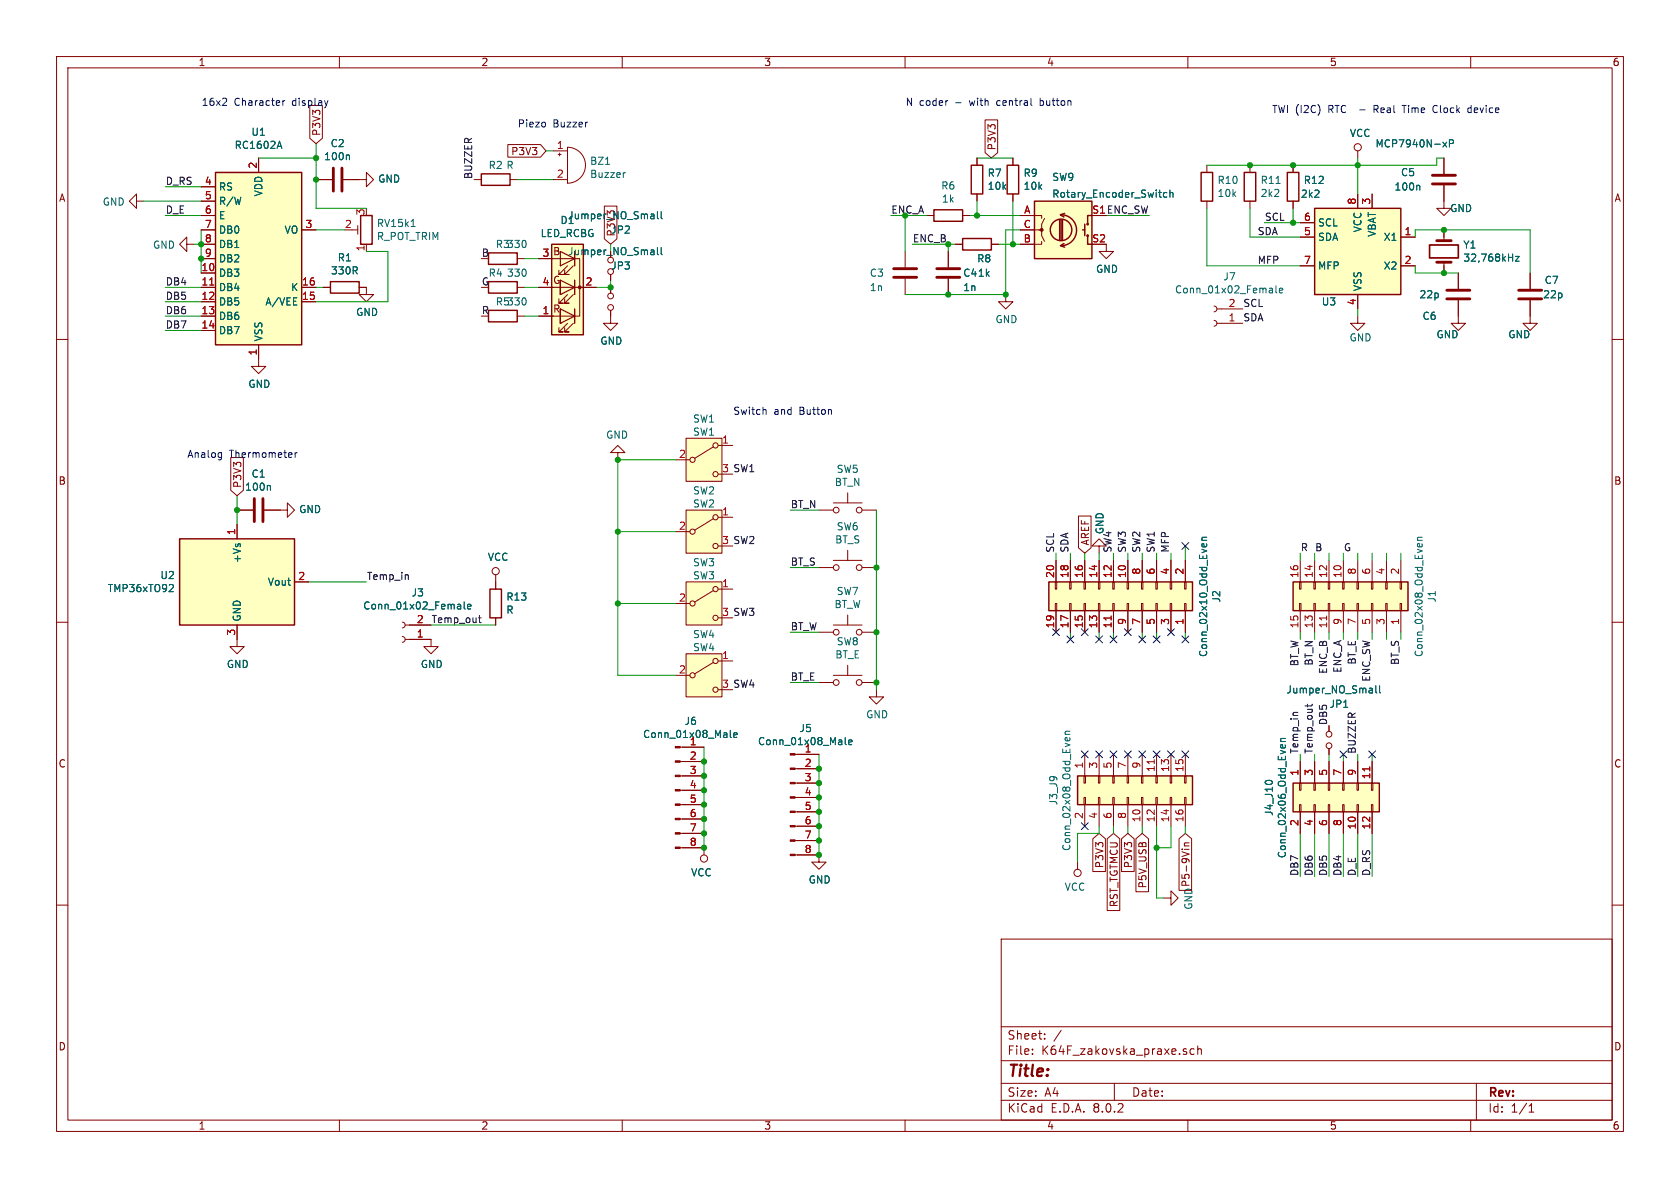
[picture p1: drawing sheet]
<svg xmlns="http://www.w3.org/2000/svg" width="297mm" height="210mm" viewBox="0 0 297 210" stroke-linecap="round" stroke-linejoin="round" font-family="sans-serif">
<g fill="none" stroke="#840000" stroke-width=".18">
<path d="M10 10h277v190h-277zM12 12h273v186h-273zM60 10v2M110 10v2M160 10v2M210 10v2M260 10v2M10 60h2M285 60h2M10 110h2M41.9 113v1.3h1.3l-1.3 1.3-1.3-1.3h1.3M285 110h2"/>
<path d="M10 160h2M285 160h2M177 166h108v32h-108zM60 198v2M110 198v2M160 198v2M177 194.5h108M177 191.5h108M177 187.5h108M177 181.5h108M182.5 186.3v.1M182.5 185.5v.1"/>
<path d="M184.7 183.6v.1M184.7 182.8v.1M187.6 182.1l-1.3 2M197 191.5v3M209.7 186v.3M210 198v2M211.1 185.5l-.4-.1-.3 .3v.4l.1 .2h.6M211.7 185.5l.3-.1 .3 .1 .1 .9M211.7 184.9v1.5M260 198v2M261 191.5v6.5M270.3 196.6h.9"/>
<path d="M270.3 195.5l.4-.4v1.5"/>
</g>
<path d="M185.4 102.9h25.4v5.1h-25.4z" fill="#ffffc2"/>
<g fill="none" stroke="#840000" stroke-width=".18">
<path d="M24.1 35.6v-1.3l-1.2 1.3 1.2 1.2v-1.2h1.3M83.8 31.8h1.3M90.2 31.8h1.2M97.8 26.7h2.5M97.8 31.8h2.5M98.7 27.3h.5M98.9 27.1v.5M100.3 26a3.2 3.2 0 0 1 3.2 3.2 3.2 3.2 0 0 1-3.2 3.2zM33 43.2v-1.3l-1.3 1.3 1.3 1.3v-1.3h1.3M107.9 48.5v1M107.9 50.8v1M107.9 54.9v1"/>
<path d="M186.7 99.1v3.8M189.2 99.1v3.8M191.8 99.1v3.8M194.3 99.1v3.8M196.8 99.1v3.8M199.4 99.1v3.8M201.9 99.1v3.8M204.5 99.1v3.8M207 99.1v3.8M209.5 99.1v3.8M144.8 111.8h2.5M147.3 110.5h5.1"/>
<path d="M149.9 108.7v1.8M152.4 111.8h2.5M186.6 106.7h.2v1.3h-.2zM186.6 102.9h.2v1.2h-.2zM186.7 108v3.8M189.1 106.7h.3v1.3h-.3zM189.1 102.9h.3v1.2h-.3zM189.2 108v3.8M191.6 106.7h.3v1.3h-.3zM191.6 102.9h.3v1.2h-.3zM191.8 108v3.8M194.2 106.7h.2v1.3h-.2z"/>
<path d="M194.2 102.9h.2v1.2h-.2zM194.3 108v3.8M196.7 106.7h.3v1.3h-.3zM196.7 102.9h.3v1.2h-.3zM196.8 108v3.8M199.3 106.7h.2v1.3h-.2zM199.3 102.9h.2v1.2h-.2zM199.4 108v3.8M201.8 106.7h.3v1.3h-.3zM201.8 102.9h.3v1.2h-.3zM201.9 108v3.8M204.3 106.7h.3v1.3h-.3z"/>
<path d="M204.3 102.9h.3v1.2h-.3zM204.5 108v3.8M206.9 106.7h.2v1.3h-.2zM206.9 102.9h.2v1.2h-.2zM207 108v3.8M209.4 106.7h.3v1.3h-.3zM209.4 102.9h.3v1.2h-.3zM209.5 108v3.8M120.2 139.7h4.3M120.2 137.2h4.3M120.2 134.6h4.3M120.2 132.1h4.3"/>
<path d="M120.2 149.9h4.3v1.2M120.2 147.3h4.3M120.2 144.8h4.3M120.2 142.2h4.3"/>
<circle cx="108" cy="52.3" r=".51"/>
<circle cx="108" cy="54.4" r=".51"/>
<circle cx="108" cy="48" r=".51"/>
<circle cx="108" cy="46" r=".51"/>
<circle cx="147.8" cy="111.8" r=".51"/>
<circle cx="151.9" cy="111.8" r=".51"/>
<circle cx="124.5" cy="151.8" r=".63"/>
</g>
<path d="M85.1 30.7h5.1v2.1h-5.1zM185.4 102.9h25.4v5.1h-25.4z" fill="none" stroke="#840000" stroke-width=".25"/>
<path d="M196.4 108.9v.7" fill="none" stroke="#a90000" stroke-width=".18"/>
<path d="M107 29.1h.8M110.6 30.5l-.3 .1M116.2 37.4v1.1l.2 .2M116.9 37.4v1.1l.2 .2M116.2 43.8v1l.2 .2M116.9 43.8v1l.2 .2M212.5 96.5v-.4h.3l.1 .6M212.5 95.5h.8M213.3 96.1v.4M213.3 95h-.8v.3l.1 .2M129.1 129.1v1.1l.2 .2M129.7 130l.6-.2v-.2l-.4-.1-.2 .2 .1 .6h.5" fill="none" stroke="#006464" stroke-width=".18"/>
<g fill="#840000" stroke="#840000" stroke-width=".18">
<path d="M119.4 149.7h.8v.3h-.8z"/>
<path d="M119.4 147.2h.8v.2h-.8z"/>
<path d="M119.4 144.7h.8v.2h-.8z"/>
<path d="M119.4 142.1h.8v.3h-.8z"/>
<path d="M119.4 139.6h.8v.2h-.8z"/>
<path d="M119.4 137h.8v.3h-.8z"/>
<path d="M119.4 134.5h.8v.2h-.8z"/>
<path d="M119.4 132h.8v.2h-.8z"/>
</g>
<path d="M97.5 43.2h5.6v16h-5.6z" fill="#ffffc2"/>
<circle cx="102.5" cy="50.8" r=".25" fill="#840000" stroke="#840000" stroke-width=".18"/>
<g fill="none" stroke="#840000" stroke-width=".18">
<path d="M95.2 45.7h2.6M95.2 50.8h2.6M95.2 55.9h2.6M99.1 49.5v2.6zM99.1 52.1h.1M99.1 54.6v2.6zM99.1 57.2h.1M99.1 45.7h2.5M99.1 50.8h6.3M100.3 47l-1.5 1.5h.8h-.8v-.7M100.3 52.1l-1.5 1.5h.8h-.8v-.8M100.3 57.2l-1.5 1.5h.8h-.8v-.8"/>
<path d="M101.3 45.7h1.2v10.2h-3.4M101.3 47l-1.5 1.5h.8h-.8v-.7M101.3 52.1l-1.5 1.5h.8h-.8v-.8M101.3 57.2l-1.5 1.5h.8h-.8v-.8M101.6 49.5v2.6M101.6 54.6v2.6M101.6 44.5v2.5"/>
</g>
<path d="M99.1 44.5l2.5 1.2-2.5 1.3zM99.1 49.5l2.5 1.3-2.5 1.3zM99.1 54.6l2.5 1.3-2.5 1.3zM101.6 44.5v2.5M101.6 49.5v2.6M101.6 54.6v2.6" fill="none" stroke="#840000" stroke-width=".2"/>
<path d="M97.5 43.2h5.6v16h-5.6z" fill="none" stroke="#840000" stroke-width=".25"/>
<path d="M121.3 90.2h6.3v7.6h-6.3z" fill="#ffffc2"/>
<g fill="none" stroke="#840000" stroke-width=".18">
<path d="M119.4 94h2.5M121.3 90.2h6.3v7.6h-6.3zM126.1 91.7l-3.3 2M127 91.4h2.5M127 96.5h2.5M194.3 96.5h-1.3l1.3-1.2 1.3 1.2h-1.3v1.3M190.5 152.4v1.3"/>
<circle cx="122.4" cy="94" r=".46"/>
<circle cx="126.5" cy="91.4" r=".46"/>
<circle cx="126.5" cy="96.5" r=".46"/>
<circle cx="190.5" cy="154.3" r=".63"/>
</g>
<path d="M190.5 137.2h20.3v5h-20.3z" fill="#ffffc2"/>
<g fill="none" stroke="#840000" stroke-width=".18">
<path d="M91.4 50.8h1.3M91.4 45.7h1.3M91.4 55.9h1.3M45.7 63.5v1.3h1.3l-1.3 1.2-1.3-1.2h1.3M71.1 110l.4 .1 .1 .4-.1 .3-.4 .2M71.1 112.5l.4 .2 .1 .3-.1 .4-.4 .1M71.6 110.5h4.6M71.6 113h4.6M191.6 137.2h.3v1.2h-.3zM191.8 133.4v3.8M194.2 137.2h.2v1.2h-.2zM194.3 133.4v3.8"/>
<path d="M196.7 137.2h.3v1.2h-.3zM196.8 133.4v3.8M199.3 137.2h.2v1.2h-.2zM199.4 133.4v3.8M201.8 137.2h.3v1.2h-.3zM201.9 133.4v3.8M204.3 137.2h.3v1.2h-.3zM204.5 133.4v3.8M206.9 137.2h.2v1.2h-.2zM207 133.4v3.8M209.4 137.2h.3v1.2h-.3zM209.5 133.4v3.8"/>
<path d="M191.6 141h.3v1.2h-.3zM191.8 142.2v3.9M194.2 141h.2v1.2h-.2zM194.3 142.2v3.9M196.7 141h.3v1.2h-.3zM196.8 142.2v3.9M199.3 141h.2v1.2h-.2zM199.4 142.2v3.9M201.8 141h.3v1.2h-.3zM201.9 142.2v3.9M204.3 141h.3v1.2h-.3zM204.5 142.2v3.9"/>
<path d="M205.7 158.8h1.3v1.2l1.3-1.2-1.3-1.3v1.3M206.9 141h.2v1.2h-.2zM207 142.2v3.9M209.4 141h.3v1.2h-.3zM209.5 142.2v3.9"/>
</g>
<path d="M86.4 49.8h5v2h-5zM86.4 44.7h5v2h-5zM86.4 54.9h5v2h-5zM190.5 137.2h20.3v5h-20.3z" fill="none" stroke="#840000" stroke-width=".25"/>
<path d="M204.1 134.3v.7" fill="none" stroke="#a90000" stroke-width=".18"/>
<path d="M82.1 106.4v1.1l.1 .2M82.7 107.2l.6-.1-.1-.2-.4-.1-.1 .2v.6h.5M188.3 130.8l.1-.4h.2l.1 .6M188.3 129.8h.8M189.1 130.4v.4M189.1 129.3h-.7l-.1 .3 .1 .2" fill="none" stroke="#006464" stroke-width=".18"/>
<path d="M228.6 102.9h20.3v5.1h-20.3z" fill="#ffffc2"/>
<g fill="none" stroke="#840000" stroke-width=".18">
<path d="M240 55.9v1.3h1.3l-1.3 1.2-1.2-1.2h1.2M229.9 99.1v3.8M232.4 99.1v3.8M234.9 99.1v3.8M237.5 99.1v3.8M240 99.1v3.8M242.6 99.1v3.8M245.1 99.1v3.8M247.6 99.1v3.8M229.7 106.7h.3v1.3h-.3zM229.7 102.9h.3v1.2h-.3zM229.9 108v3.8"/>
<path d="M232.3 106.7h.2v1.3h-.2zM232.3 102.9h.2v1.2h-.2zM232.4 108v3.8M234.8 106.7h.3v1.3h-.3zM234.8 102.9h.3v1.2h-.3zM234.9 108v3.8M237.4 106.7h.2v1.3h-.2zM237.4 102.9h.2v1.2h-.2zM237.5 108v3.8M239.9 106.7h.3v1.3h-.3zM239.9 102.9h.3v1.2h-.3zM240 108v3.8"/>
<path d="M242.4 106.7h.3v1.3h-.3zM242.4 102.9h.3v1.2h-.3zM242.6 108v3.8M245 106.7h.2v1.3h-.2zM245 102.9h.2v1.2h-.2zM245.1 108v3.8M247.5 106.7h.3v1.3h-.3zM247.5 102.9h.3v1.2h-.3zM247.6 108v3.8"/>
</g>
<path d="M228.6 102.9h20.3v5.1h-20.3z" fill="none" stroke="#840000" stroke-width=".25"/>
<path d="M234.5 108.9v.7" fill="none" stroke="#a90000" stroke-width=".18"/>
<path d="M250.6 96.5v-.4h.3l.1 .6M250.6 95.5h.8M251.4 96.1v.4M251.4 95h-.8v.3l.1 .2" fill="none" stroke="#006464" stroke-width=".18"/>
<path d="M38.1 30.5h15.2v30.5h-15.2z" fill="#ffffc2"/>
<path d="M38.1 30.5h15.2v30.5h-15.2zM220 30.5h2v5.1h-2z" fill="none" stroke="#840000" stroke-width=".25"/>
<g fill="none" stroke="#840000" stroke-width=".18">
<path d="M35.6 33h2.5M35.6 35.6h2.5M35.6 38.1h2.5M45.7 27.9v2.6M221 29.2v1.3M221 35.6v1.2M35.6 48.3h2.5M35.6 50.8h2.5M35.6 53.3h2.5M35.6 55.9h2.5M35.6 58.4h2.5M35.6 40.6h2.5"/>
<path d="M35.6 43.2h2.5M35.6 45.7h2.5M53.3 50.8h2.6M53.3 53.3h2.6M53.3 40.6h2.6M45.7 61v2.5"/>
</g>
<path d="M37.1 50.4h.7" fill="none" stroke="#a90000" stroke-width=".18"/>
<path d="M49.1 25.9h.6M49.4 25l.4 1.2M225.6 32.4h.7" fill="none" stroke="#006464" stroke-width=".18"/>
<path d="M228.6 138.4h15.2v5.1h-15.2z" fill="#ffffc2"/>
<g fill="none" stroke="#840000" stroke-width=".18">
<path d="M228.6 29.2v1.3M228.6 35.6v1.2M240 26.7v1.2M255.3 32.8v4h1.2l-1.2 1.3-1.3-1.3h1.3M255.3 27.9v2.8M41.9 90.2h2.8M46.7 90.2h4.1v-1.3l1.3 1.3-1.3 1.2v-1.2M87.6 102.9v1.2M87.6 109.2v1.3M229.7 138.4h.3v1.3h-.3zM229.9 134.6v3.8M232.3 138.4h.2v1.3h-.2z"/>
<path d="M232.4 134.6v3.8M234.8 138.4h.3v1.3h-.3zM234.9 134.6v3.8M237.4 138.4h.2v1.3h-.2zM237.5 134.6v3.8M239.9 138.4h.3v1.3h-.3zM240 134.6v3.8M242.4 138.4h.3v1.3h-.3zM242.6 134.6v3.8M229.7 142.2h.3v1.3h-.3zM229.9 143.5v3.8M232.3 142.2h.2v1.3h-.2z"/>
<path d="M232.4 143.5v3.8M234.8 142.2h.3v1.3h-.3zM234.9 143.5v3.8M237.4 142.2h.2v1.3h-.2zM237.5 143.5v3.8M239.9 142.2h.3v1.3h-.3zM240 143.5v3.8M242.4 142.2h.3v1.3h-.3zM242.6 143.5v3.8"/>
<circle cx="240" cy="26" r=".63"/>
</g>
<path d="M227.6 30.5h2v5.1h-2zM86.6 104.1h2v5.1h-2zM228.6 138.4h15.2v5.1h-15.2z" fill="none" stroke="#840000" stroke-width=".25"/>
<path d="M242.2 135.6v.7" fill="none" stroke="#a90000" stroke-width=".18"/>
<path d="M250.8 32.8l.2 .1v.7M47.6 85.8l.2 .2v.7M223.7 138.1l.5-.2 .7 .2M226.4 132l.1-.3 .2-.1 .1 .6M226.4 131.1h.8M227.2 131.7v.3M227.2 130.5l-.7 .1-.1 .3 .1 .2" fill="none" stroke="#006464" stroke-width=".18"/>
<path d="M253.2 32.5h4.1M253.2 31h4.1M45 88.1v4.1M46.5 88.1v4.1" fill="none" stroke="#840000" stroke-width=".51"/>
<path d="M232.4 36.8h15.2v15.3h-15.2z" fill="#ffffc2"/>
<path d="M232.4 36.8h15.2v15.3h-15.2z" fill="none" stroke="#840000" stroke-width=".25"/>
<g fill="none" stroke="#840000" stroke-width=".18">
<path d="M229.9 39.4h2.5M240 34.3v2.5M242.6 34.3v2.5M107.9 55.9v1.3h1.3l-1.3 1.2-1.2-1.2h1.2M229.9 41.9h2.5M229.9 47h2.5M240 52.1v2.5M247.6 41.9h2.6M247.6 47h2.6M109.2 80h1.3l-1.3-1.3-1.3 1.3h1.3v1.3M76.2 113v1.3h1.3l-1.3 1.3-1.3-1.3h1.3M87.6 101.6v1.3"/>
<circle cx="87.6" cy="101" r=".63"/>
</g>
<path d="M255.1 25.1l.7 .9M255.8 25.1l-.7 .9M256.2 25.4l.6-.1 .2-.2-.1-.3-.7-.1v1.3" fill="none" stroke="#006464" stroke-width=".18"/>
<path d="M31.7 95.3h20.4v15.2h-20.4z" fill="#ffffc2"/>
<path d="M165.1 37.1h5.1v2h-5.1zM212.3 30.5h2.1v5.1h-2.1zM31.7 95.3h20.4v15.2h-20.4z" fill="none" stroke="#840000" stroke-width=".25"/>
<g fill="none" stroke="#840000" stroke-width=".18">
<path d="M163.8 38.1h1.3M170.2 38.1h1.2M213.4 29.2v1.3M213.4 35.6v1.2M195.6 43.2v1.3h1.2l-1.2 1.2-1.3-1.2h1.3M214.6 54.1l.4 .2 .1 .3-.1 .4-.4 .1M214.6 56.6l.4 .2 .1 .4-.1 .3-.4 .2M215.1 54.6h4.6M215.1 57.2h4.6M41.9 92.7v2.6M147.3 99.1h5.1M149.9 97.3v1.8"/>
<path d="M41.9 110.5v2.5M52.1 102.9h2.5M144.8 100.3h2.5M152.4 100.3h2.5"/>
<circle cx="147.8" cy="100.3" r=".51"/>
<circle cx="151.9" cy="100.3" r=".51"/>
</g>
<path d="M225.6 50.5v1.1l.1 .2M226.2 51.4l.6-.2-.1-.2-.3-.1-.2 .2v.6h.5M30.4 103.3l.3 .3-.1 .3-.7 .7h.8" fill="none" stroke="#006464" stroke-width=".18"/>
<path d="M182.9 35.6h10.1v10.1h-10.1z" fill="#ffffc2"/>
<g fill="none" stroke="#840000" stroke-width=".25">
<path d="M63.8 38.1h2v5.1h-2zM171.7 29.2h2v5.1h-2zM178.1 29.2h2v5.1h-2zM182.9 35.6h10.1v10.1h-10.1zM187.3 38.9v3.5M187.6 38a2.73 2.73 0 0 1 2.7 2.7 2.73 2.73 0 0 1-2.7 2.7M187.6 38.9v3.5M187.8 38.9v3.5M188.2 37.7l-.7 .3 .6 .4M191.8 39.6v2.1M193 38.1h-.7v1.5M58.4 49.8h5.1v2h-5.1z"/>
<path d="M170.2 42.2h5.1v2h-5.1zM188.1 43.1l-.6 .3 .7 .3M191.4 40.6h.4M192.3 41.7v1.5h.7"/>
<circle cx="192.3" cy="39.6" r=".13"/>
<circle cx="187.6" cy="40.6" r="1.9"/>
<circle cx="192.3" cy="41.7" r=".13"/>
</g>
<g fill="#840000" stroke="#840000" stroke-width=".18">
<path d="M139.7 151h.9v.3h-.9z"/>
<path d="M139.7 148.5h.9v.2h-.9z"/>
<path d="M139.7 145.9h.9v.3h-.9z"/>
<path d="M139.7 143.4h.9v.2h-.9z"/>
<path d="M139.7 140.8h.9v.3h-.9z"/>
<path d="M139.7 138.3h.9v.3h-.9z"/>
<path d="M139.7 135.8h.9v.2h-.9z"/>
<path d="M139.7 133.2h.9v.3h-.9z"/>
<circle cx="184.1" cy="40.6" r=".25"/>
</g>
<g fill="none" stroke="#840000" stroke-width=".18">
<path d="M55.9 31.8h2.8M60.7 31.8h4.1v-1.3l1.2 1.3-1.2 1.2v-1.2M63.2 39.9v1.5M172.7 27.9v1.3M172.7 34.3v1.3M179.1 27.9v1.3M179.1 34.3v1.3M180.3 38.1h3.8v.5M184.7 38.6l-.6 1v1h-.5M57.1 50.8h1.3M62.2 40.6h1M63.5 50.8h1.3v1.3h1.2l-1.2 1.2-1.3-1.2h1.3"/>
<path d="M64.8 43.2v1.3M167.6 44.5v2.7M167.6 49.3v2.8M168.9 43.2h1.3M175.3 43.2h1.2M177.8 52.1v1.2h1.3l-1.3 1.3-1.3-1.3h1.3M180.3 40.6h3.8v1.1l.6 1M184.1 42.7v.5h-3.8M255.3 40.6v1.9M255.3 46.4v1.9M257.8 53.1v4.1h1.3l-1.3 1.2-1.3-1.2h1.3M257.8 48.3v2.8"/>
<path d="M270.5 53.1v4.1h1.3l-1.3 1.2-1.3-1.2h1.3M270.5 48.3v2.8M144.8 90.2h2.5M147.3 88.9h5.1M149.9 87.1v1.8M152.4 90.2h2.5M147.3 119.4h5.1M149.9 117.6v1.8M140.6 138.4h4.2M140.6 135.9h4.2M140.6 133.4h4.2M144.8 120.7h2.5"/>
<path d="M152.4 120.7h2.5M154.9 121.9v1.3h1.3l-1.3 1.3-1.2-1.3h1.2M234.9 128.3v1M234.9 132.3v1.1M140.6 151.1h4.2M140.6 148.6h4.2M140.6 146.1h4.2M140.6 143.5h4.2M140.6 141h4.2"/>
<circle cx="147.8" cy="90.2" r=".51"/>
<circle cx="151.9" cy="90.2" r=".51"/>
<circle cx="147.8" cy="120.7" r=".51"/>
<circle cx="151.9" cy="120.7" r=".51"/>
<circle cx="235" cy="131.8" r=".51"/>
<circle cx="235" cy="129.8" r=".51"/>
</g>
<path d="M61.6 27.4l.2 .2v.6M206.3 34.1l-.4-.1-.2 .3 .1 .5h.5M206.8 34.1l.2-.1 .3 .1 .1 .8M206.8 33.6v1.3M72.7 40.1h.7M267.9 45.3h.7l-.7 .9h.7M149.4 130.4v1.1l.2 .1M150 131.2l.6-.1v-.2l-.4-.1-.2 .2 .1 .6h.5M243.2 121.2v1.1l.2 .2M243.9 121.2v1.1l.2 .2" fill="none" stroke="#006464" stroke-width=".18"/>
<path d="M58.9 29.7v4.1M60.5 29.7v4.1M165.6 49h4.1M165.6 47.5h4.1M254 46.4h2.5M254 42.5h2.5M255.8 51.3h4M255.8 52.8h4M268.5 51.3h4M268.5 52.8h4" fill="none" stroke="#840000" stroke-width=".51"/>
<path d="M252.7 43.3h5.1v2.3h-5.1z" fill="none" stroke="#840000" stroke-width=".3"/>
<path d="M121.3 77.5h6.3v7.6h-6.3z" fill="#ffffc2"/>
<g fill="none" stroke="#840000" stroke-width=".18">
<path d="M121.3 77.5h6.3v7.6h-6.3zM126.1 79l-3.3 2M127 78.7h2.5M119.4 81.3h2.5M127 83.8h2.5"/>
<circle cx="126.5" cy="78.7" r=".46"/>
<circle cx="122.4" cy="81.3" r=".46"/>
<circle cx="126.5" cy="83.8" r=".46"/>
</g>
<path d="M121.3 115.6h6.3v7.6h-6.3z" fill="#ffffc2"/>
<g fill="none" stroke="#840000" stroke-width=".18">
<path d="M160 44.5v2.7M160 49.3v2.8M119.4 119.4h2.5M121.3 115.6h6.3v7.6h-6.3zM126.1 117.1l-3.3 2M127 116.8h2.5M127 121.9h2.5M144.8 151.1v1.3h1.2l-1.2 1.3-1.3-1.3h1.3"/>
<circle cx="122.4" cy="119.4" r=".46"/>
<circle cx="126.5" cy="116.8" r=".46"/>
<circle cx="126.5" cy="121.9" r=".46"/>
</g>
<path d="M158 49h4.1M158 47.5h4.1" fill="none" stroke="#840000" stroke-width=".51"/>
<path d="M121.3 102.9h6.3v7.6h-6.3z" fill="#ffffc2"/>
<g fill="none" stroke="#840000" stroke-width=".18">
<path d="M54.8 18.7h2.2v5.7l-1.1 1-1.1-1zM35.6 33h2.5M35.6 35.6h2.5M35.6 38.1h2.5M45.7 27.9v2.6M55.9 31.8h2.8M60.7 31.8h2.8M89.8 25.6h5.8l.9 1.1-.9 1.1h-5.8zM106.8 36.4h2.3v5.8l-1.2 1-1.1-1zM172.7 27.9v1.3M172.7 34.3v1.3M174.1 21.2h2.3v5.8l-1.1 .9-1.2-.9z"/>
<path d="M179.1 27.9v1.3M179.1 34.3v1.3M180.3 38.1h2.6M228.6 29.2v1.3M228.6 35.6v1.2M229.9 39.4h2.5M240 34.3v2.5M242.6 34.3v2.5M255.3 27.9v2.8M255.3 32.8v2.8M35.6 48.3h2.5M35.6 50.8h2.5"/>
<path d="M35.6 53.3h2.5M35.6 55.9h2.5M35.6 58.4h2.5M35.6 40.6h2.5M35.6 43.2h2.5M35.6 45.7h2.5M53.3 50.8h2.6M53.3 53.3h2.6M53.3 40.6h2.6M57.1 50.8h1.3M63.5 50.8h1.3M95.2 50.8h2.6"/>
<path d="M95.2 55.9h2.6M95.2 45.7h2.6M102.9 50.8h2.5M107.9 48.5v1M107.9 50.8v1M107.9 54.9v1M167.6 44.5v2.7M167.6 49.3v2.8M168.9 43.2h1.3M175.3 43.2h1.2M180.3 40.6h2.6M180.3 43.2h2.6"/>
<path d="M229.9 41.9h2.5M229.9 47h2.5M240 52.1v2.5M247.6 41.9h2.6M247.6 47h2.6M255.3 40.6v1.3M255.3 47v1.3M257.8 48.3v2.8M257.8 53.1v2.8M270.5 48.3v2.8M270.5 53.1v2.8M45.7 61v2.5"/>
<path d="M40.8 80.9h2.2v5.8l-1.1 .9-1.1-.9zM41.9 90.2h2.8M41.9 92.7v2.6M46.7 90.2h2.8M186.7 99.1v3.8M189.2 99.1v3.8M190.7 91.2h2.2v5.6l-1.1 1-1.1-1zM191.8 99.1v3.8M194.3 99.1v3.8M196.8 99.1v3.8M199.4 99.1v3.8M201.9 99.1v3.8"/>
<path d="M204.5 99.1v3.8M207 99.1v3.8M209.5 99.1v3.8M41.9 110.5v2.5M52.1 102.9h2.5M72.4 113h3.8M72.4 110.5h3.8M87.6 102.9v1.2M87.6 109.2v1.3M119.4 106.7h2.5M121.3 102.9h6.3v7.6h-6.3zM126.1 104.4l-3.3 2"/>
<path d="M127 104.1h2.5M127 109.2h2.5M186.7 108v3.8M189.2 108v3.8M191.8 108v3.8M194.3 108v3.8M196.8 108v3.8M199.4 108v3.8M201.9 108v3.8M204.5 108v3.8M207 108v3.8M209.5 108v3.8"/>
<path d="M120.6 132.1h3.9M120.6 134.6h3.9M120.6 137.2h3.9M120.6 139.7h3.9M141 133.4h3.8M141 135.9h3.8M141 138.4h3.8M229.9 134.6v3.8M232.4 134.6v3.8M234.9 128.3v1M234.9 132.3v1.1M234.9 134.6v3.8"/>
<path d="M237.5 134.6v3.8M240 134.6v3.8M242.6 134.6v3.8M120.6 142.2h3.9M120.6 144.8h3.9M120.6 147.3h3.9M120.6 149.9h3.9M141 141h3.8M141 143.5h3.8M141 146.1h3.8M141 148.6h3.8M141 151.1h3.8"/>
<path d="M193.2 148.3l1.1-1 1.1 1v5.8h-2.2zM195.7 148.3l1.1-1 1.2 1v12.7h-2.3zM198.3 148.3l1.1-1 1.1 1v5.8h-2.2zM200.8 148.3l1.1-1 1.1 1v9.3h-2.2zM208.4 148.3l1.1-1 1.2 1v9.1h-2.3zM209 150.1h.1M209.4 149.5h.8M210.2 149l-.8 .1v.3l.1 .1M229.9 143.5v3.8M232.4 143.5v3.8M234.9 143.5v3.8M237.5 143.5v3.8"/>
<path d="M240 143.5v3.8M242.6 143.5v3.8"/>
<circle cx="122.4" cy="106.7" r=".46"/>
<circle cx="126.5" cy="104.1" r=".46"/>
<circle cx="126.5" cy="109.2" r=".46"/>
</g>
<path d="M72.1 101.7l.1 .7M84.6 109.2h.5M84.8 108.8v1.1l.3 .2M229.4 125.9l-.7 .1M231.1 124.5v.5M232 124.5l-.2 .3h-1.1" fill="none" stroke="#0f0f0f" stroke-width=".18"/>
<g fill="none" stroke="#0000c2" stroke-width=".18">
<path d="M39.8 17.4l.3 .2-.1 .3-.7 .7h.8M50 17.8v.8M50.4 17.8l-.4 .2M58 17.8l-.3 .8M183.9 17.4v1.2M183.9 18.6h.1M184 17.8l-.1 .1M242.9 19.3h.5M243.4 18.6h-.5v1.3M247.9 18.6h.7M248.2 18.6v1.3M253.3 19.4l.1 .3 .5 .2"/>
<path d="M253.9 18.6l-.3 .1-.3 .5M260.1 19.1h-.4l-.2 .2 .1 .5h.5M260.1 18.6v1.3M96.4 21.7v.6M103.8 21.6h.1M135.1 72.4l.3 .2v.6M38.8 80l.4 .1M39.2 80v1l-.3 .3M39.2 80.8l-.4 .1M52.2 80v.9M52.5 80l-.3 .3"/>
</g>
<g fill="none" stroke="#009600" stroke-width=".18">
<path d="M25.4 35.6h10.2M29.2 33h6.4M29.2 38.1h6.4M45.7 27.9h10.2M55.9 25.4v11.4h8.9M91.4 31.8h6.4M96.5 26.7h1.3M163.8 38.1h-3.8v6.4M171.4 38.1h8.9M172.7 27.9h6.4M172.7 35.6v2.5M179.1 35.6v7.6"/>
<path d="M195.6 38.1h7.6M213.4 36.8v10.2h16.5M221 36.8v5.1h8.9M223.5 39.4h6.4M228.6 36.8v2.6M240 27.9v6.4M255.3 27.9h-1.3v1.3h-40.6M29.2 53.3h6.4M29.2 55.9h6.4M29.2 58.4h6.4M29.2 50.8h6.4M34.3 43.2h1.3"/>
<path d="M35.6 40.6v7.7M55.9 50.8h1.2M55.9 40.6h5.1M64.8 44.5h3.8v8.8h-12.7M92.7 55.9h2.5M92.7 50.8h2.5M92.7 45.7h2.5M107.9 49.5v1.3h-2.5M107.9 43.2v1.3M161.3 43.2h7.6M167.6 43.2v1.3M176.5 43.2h3.8"/>
<path d="M180.3 40.6h-2.5v11.5h-17.8M240 54.6v1.3M250.2 47v1.3h7.6M250.2 41.9v-1.3h20.3v7.7M41.9 87.6v5.1M109.2 94h10.2M119.4 81.3h-10.2v38.1h10.2M139.7 90.2h5.1M154.9 90.2v31.7M186.7 97.8v1.3M189.2 97.8v1.3M191.8 97.8v1.3"/>
<path d="M194.3 97.8v1.3M196.8 97.8v1.3M199.4 97.8v1.3M201.9 97.8v1.3M204.5 97.8v1.3M207 97.8v1.3M209.5 96.5v2.6M229.9 97.8v1.3M232.4 97.8v1.3M234.9 97.8v1.3M237.5 97.8v1.3M240 97.8v1.3"/>
<path d="M242.6 97.8v1.3M245.1 97.8v1.3M247.6 97.8v1.3M54.6 102.9h10.2M76.2 110.5h11.4M109.2 106.7h10.2M139.7 111.8h5.1M139.7 100.3h5.1M189.2 111.8v1.2M194.3 111.8v1.2M196.8 111.8v1.2M201.9 111.8v1.2"/>
<path d="M204.5 111.8v1.2M209.5 111.8v1.2M229.9 111.8v1.2M232.4 111.8v1.2M234.9 111.8v1.2M237.5 111.8v1.2M240 111.8v1.2M242.6 111.8v1.2M245.1 111.8v1.2M247.6 111.8v1.2M124.5 132.1v17.8M139.7 120.7h5.1"/>
<path d="M144.8 133.4v17.7M229.9 133.4v1.2M232.4 133.4v1.2M234.9 133.4v1.2M237.5 133.4v1.2M240 133.4v1.2M242.6 133.4v1.2M194.3 146.1v1.2h-3.8v5.1M196.8 146.1v1.2M199.4 146.1v1.2M201.9 146.1v1.2M204.5 146.1v12.7h1.2"/>
<path d="M207 146.1v3.8h-2.5M209.5 146.1v1.2M229.9 147.3v7.6M232.4 147.3v7.6M234.9 147.3v7.6M237.5 147.3v7.6M240 147.3v7.6M242.6 147.3v7.6"/>
</g>
<g fill="none" stroke="#000084" stroke-width=".18">
<path d="M208.9 95.9l1.3 1.2M210.2 95.9l-1.3 1.2M186.1 111.2l1.2 1.2M187.3 111.2l-1.2 1.2M188.6 112.4l1.2 1.2M189.8 112.4l-1.2 1.2M191.2 111.2l1.2 1.2M192.4 111.2l-1.2 1.2M193.7 112.4l1.2 1.2M194.9 112.4l-1.2 1.2M196.2 112.4l1.3 1.2M197.5 112.4l-1.3 1.2"/>
<path d="M198.8 111.2l1.2 1.2M200 111.2l-1.2 1.2M201.3 112.4l1.2 1.2M202.5 112.4l-1.2 1.2M203.9 112.4l1.2 1.2M205.1 112.4l-1.2 1.2M206.4 111.2l1.2 1.2M207.6 111.2l-1.2 1.2M208.9 112.4l1.3 1.2M210.2 112.4l-1.3 1.2M191.2 132.7l1.2 1.3M192.4 132.7l-1.2 1.3"/>
<path d="M193.7 132.7l1.2 1.3M194.9 132.7l-1.2 1.3M196.2 132.7l1.3 1.3M197.5 132.7l-1.3 1.3M198.8 132.7l1.2 1.3M200 132.7l-1.2 1.3M201.3 132.7l1.2 1.3M202.5 132.7l-1.2 1.3M203.9 132.7l1.2 1.3M205.1 132.7l-1.2 1.3M206.4 132.7l1.2 1.3M207.6 132.7l-1.2 1.3"/>
<path d="M208.9 132.7l1.3 1.3M210.2 132.7l-1.3 1.3M236.9 132.7l1.2 1.3M238.1 132.7l-1.2 1.3M242 132.7l1.2 1.3M243.2 132.7l-1.2 1.3M191.2 145.4l1.2 1.3M192.4 145.4l-1.2 1.3"/>
</g>
<g fill="none" stroke="#006464" stroke-width=".18">
<path d="M49.1 25.9h.6M49.4 25l.4 1.2M61.6 27.4l.2 .2v.6M116.2 37.4v1.1l.2 .2M116.9 37.4v1.1l.2 .2M206.3 34.1l-.4-.1-.2 .3 .1 .5h.5M206.8 34.1l.2-.1 .3 .1 .1 .8M206.8 33.6v1.3M250.8 32.8l.2 .1v.7M255.1 25.1l.7 .9M255.8 25.1l-.7 .9M256.2 25.4l.6-.1 .2-.2-.1-.3-.7-.1v1.3"/>
<path d="M116.2 43.8v1l.2 .2M116.9 43.8v1l.2 .2M267.9 45.3h.7l-.7 .9h.7M47.6 85.8l.2 .2v.7M212.5 96.5v-.4h.3l.1 .6M212.5 95.5h.8M213.3 96.1v.4M213.3 95h-.8v.3l.1 .2M30.4 103.3l.3 .3-.1 .3-.7 .7h.8M82.1 106.4v1.1l.1 .2M82.7 107.2l.6-.1-.1-.2-.4-.1-.1 .2v.6h.5M129.1 129.1v1.1l.2 .2"/>
<path d="M129.7 130l.6-.2v-.2l-.4-.1-.2 .2 .1 .6h.5M149.4 130.4v1.1l.2 .1M150 131.2l.6-.1v-.2l-.4-.1-.2 .2 .1 .6h.5M223.7 138.1l.5-.2 .7 .2M226.4 132l.1-.3 .2-.1 .1 .6M226.4 131.1h.8M227.2 131.7v.3M227.2 130.5l-.7 .1-.1 .3 .1 .2M243.2 121.2v1.1l.2 .2M243.9 121.2v1.1l.2 .2"/>
</g>
<path d="M37.1 50.4h.7M196.4 108.9v.7M242.2 135.6v.7" fill="none" stroke="#a90000" stroke-width=".18"/>
<g fill="#009600" stroke="#009600" stroke-width=".18">
<circle cx="35.6" cy="43.2" r=".46"/>
<circle cx="35.6" cy="45.7" r=".46"/>
<circle cx="41.9" cy="90.2" r=".46"/>
<circle cx="172.7" cy="38.1" r=".46"/>
<circle cx="167.6" cy="43.2" r=".46"/>
<circle cx="179.1" cy="43.2" r=".46"/>
<circle cx="177.8" cy="52.1" r=".46"/>
<circle cx="167.6" cy="52.1" r=".46"/>
<circle cx="55.9" cy="27.9" r=".46"/>
<circle cx="55.9" cy="31.8" r=".46"/>
<circle cx="107.9" cy="50.8" r=".46"/>
<circle cx="109.2" cy="94" r=".46"/>
<circle cx="144.8" cy="135.9" r=".46"/>
<circle cx="144.8" cy="138.4" r=".46"/>
<circle cx="144.8" cy="141" r=".46"/>
<circle cx="144.8" cy="143.5" r=".46"/>
<circle cx="144.8" cy="146.1" r=".46"/>
<circle cx="144.8" cy="148.6" r=".46"/>
<circle cx="144.8" cy="151.1" r=".46"/>
<circle cx="124.5" cy="142.2" r=".46"/>
<circle cx="124.5" cy="139.7" r=".46"/>
<circle cx="124.5" cy="144.8" r=".46"/>
<circle cx="124.5" cy="147.3" r=".46"/>
<circle cx="124.5" cy="149.9" r=".46"/>
<circle cx="154.9" cy="120.7" r=".46"/>
<circle cx="124.5" cy="134.6" r=".46"/>
<circle cx="124.5" cy="137.2" r=".46"/>
<circle cx="109.2" cy="106.7" r=".46"/>
<circle cx="154.9" cy="111.8" r=".46"/>
<circle cx="109.2" cy="81.3" r=".46"/>
<circle cx="154.9" cy="100.3" r=".46"/>
<circle cx="204.5" cy="149.9" r=".46"/>
<circle cx="255.3" cy="48.3" r=".46"/>
<circle cx="228.6" cy="39.4" r=".46"/>
<circle cx="228.6" cy="29.2" r=".46"/>
<circle cx="240" cy="29.2" r=".46"/>
<circle cx="221" cy="29.2" r=".46"/>
<circle cx="255.3" cy="40.6" r=".46"/>
</g>
<text font-size="2.8" fill="#840000" x="178" y="190.9">Title:</text>
<g font-size="2.1" fill="#840000">
<text x="178" y="184">Sheet:</text>
<text x="178" y="186.7">File:</text>
<text x="184.1" y="186.7">K64F_zakovska_praxe.sch</text>
<text x="178" y="196.9">KiCad</text>
<text x="178" y="194.1">Size:</text>
<text x="184.7" y="194.1">A4</text>
<text x="185.7" y="196.9">E.D.A.</text>
<text x="193.3" y="196.9">8.0.2</text>
<text x="200" y="194.1">Date:</text>
<text x="263" y="194.3">Rev:</text>
<text x="263" y="196.9">Id:</text>
<text x="267.1" y="196.9">1/1</text>
</g>
<g font-size="1.8" fill="#840000">
<text x="35" y="11.9">1</text>
<text x="85" y="11.9">2</text>
<text x="135" y="11.9">3</text>
<text x="185" y="11.9">4</text>
<text x="235" y="11.9">5</text>
<text x="285" y="11.9">6</text>
<text x="56.8" y="24.1" transform="rotate(-90 56.8 24.1)">P3V3</text>
<text x="90.3" y="27.6">P3V3</text>
<text x="176.2" y="26.7" transform="rotate(-90 176.2 26.7)">P3V3</text>
<text x="10.3" y="35.9">A</text>
<text x="285.3" y="35.9">A</text>
<text x="193" y="37.8">S1 ENC_SW</text>
<text x="97.7" y="45.3">B</text>
<text x="100.3" y="45.3">Jumper_NO_Small</text>
<text x="97.7" y="50.4">G</text>
<text x="97.7" y="55.5">R</text>
<text x="10.3" y="85.9">B</text>
<text x="42.9" y="86.4" transform="rotate(-90 42.9 86.4)">P3V3</text>
<text x="285.3" y="85.9">B</text>
<text x="192.7" y="96.5" transform="rotate(-90 192.7 96.5)">AREF</text>
<text x="10.3" y="135.9">C</text>
<text x="285.3" y="135.9">C</text>
<text x="195.3" y="153.6" transform="rotate(-90 195.3 153.6)">P3V3</text>
<text x="200.3" y="153.6" transform="rotate(-90 200.3 153.6)">P3V3</text>
<text x="197.8" y="160.5" transform="rotate(-90 197.8 160.5)">RST_TGTMCU</text>
<text x="202.9" y="157.1" transform="rotate(-90 202.9 157.1)">P5V_USB</text>
<text x="210.5" y="156.9" transform="rotate(-90 210.5 156.9)">P5-9Vin</text>
<text x="10.3" y="185.9">D</text>
<text x="285.3" y="185.9">D</text>
<text x="35" y="199.9">1</text>
<text x="85" y="199.9">2</text>
<text x="135" y="199.9">3</text>
<text x="185" y="199.9">4</text>
<text x="235" y="199.9">5</text>
<text x="285" y="199.9">6</text>
</g>
<g font-size="1.8" fill="#0000c2">
<text x="35.6" y="18.8">16x2</text>
<text x="41.4" y="18.8">Character</text>
<text x="51.8" y="18.8">display</text>
<text x="91.4" y="22.6">Piezo</text>
<text x="97.8" y="22.6">Buzzer</text>
<text x="160" y="18.8">N coder</text>
<text x="169" y="18.8">-</text>
<text x="171.7" y="18.8">with</text>
<text x="176.7" y="18.8">central</text>
<text x="184.5" y="18.8">button</text>
<text x="224.8" y="20.1">TWI (I2C)</text>
<text x="234.9" y="20.1">RTC</text>
<text x="240.8" y="20.1">-</text>
<text x="243.5" y="20.1">Real</text>
<text x="248.9" y="20.1">Time</text>
<text x="254.4" y="20.1">Clock</text>
<text x="260.8" y="20.1">device</text>
<text x="129.5" y="73.4">Switch</text>
<text x="136.8" y="73.4">and</text>
<text x="141.4" y="73.4">Button</text>
<text x="33" y="81">Analog</text>
<text x="40.5" y="81">Thermometer</text>
</g>
<g font-size="1.8" fill="#006464">
<text x="41.4" y="26.5">RC1602A</text>
<text x="44.3" y="24.2">U1</text>
<text x="57.2" y="28.5">100n</text>
<text x="58.3" y="26.2">C2</text>
<text x="104.2" y="29.3">BZ1</text>
<text x="238.5" y="24.4">VCC</text>
<text x="243.1" y="26.3">MCP7940N-xP</text>
<text x="38.6" y="33.9">RS</text>
<text x="46.6" y="34.8" transform="rotate(-90 46.6 34.8)">VDD</text>
<text x="66.8" y="32.5">GND</text>
<text x="86.3" y="30.1">R2 R</text>
<text x="104.2" y="31.6">Buzzer</text>
<text x="166.3" y="33.7">R6</text>
<text x="174.5" y="31.4">R7</text>
<text x="174.5" y="33.8">10k</text>
<text x="180.9" y="31.4">R9</text>
<text x="180.9" y="33.8">10k</text>
<text x="185.9" y="32.2">SW9</text>
<text x="185.9" y="35.2">Rotary_Encoder_Switch</text>
<text x="215.1" y="35">10k</text>
<text x="215.1" y="32.7">R10</text>
<text x="222.8" y="35">2k2</text>
<text x="222.8" y="32.7">R11</text>
<text x="229.9" y="35.2">2k2</text>
<text x="230.4" y="32.7">R12</text>
<text x="246.4" y="33.9">100n</text>
<text x="247.6" y="31.3">C5</text>
<text x="18.1" y="36.6">GND</text>
<text x="38.6" y="36.4">R/W</text>
<text x="38.6" y="39">E</text>
<text x="38.6" y="41.5">DB0</text>
<text x="50.2" y="41.5">VO</text>
<text x="66.5" y="40.3">RV15k1</text>
<text x="99" y="39.8">D1</text>
<text x="100.3" y="39">Jumper_NO_Small</text>
<text x="108" y="41.5">JP2</text>
<text x="108.9" y="41.9" transform="rotate(-90 108.9 41.9)">P3V3</text>
<text x="166.4" y="36">1k</text>
<text x="232.9" y="40.2">SCL</text>
<text x="240.9" y="41.2" transform="rotate(-90 240.9 41.2)">VCC</text>
<text x="243.4" y="42" transform="rotate(-90 243.4 42)">VBAT</text>
<text x="256.3" y="37.7">GND</text>
<text x="27" y="44.2">GND</text>
<text x="38.6" y="44">DB1</text>
<text x="38.6" y="46.6">DB2</text>
<text x="59.6" y="46.4">R1</text>
<text x="66.5" y="42.6">R_POT_TRIM</text>
<text x="87.6" y="44">R3330</text>
<text x="95.5" y="42.1">LED_RCBG</text>
<text x="108" y="47.9">JP3</text>
<text x="172.6" y="46.6">R8</text>
<text x="232.9" y="42.8">SDA</text>
<text x="232.9" y="47.9">MFP</text>
<text x="244.5" y="42.8">X1</text>
<text x="244.5" y="47.9">X2</text>
<text x="258.6" y="44.1">Y1</text>
<text x="258.6" y="46.5">32,768kHz</text>
<text x="38.6" y="49.1">DB3</text>
<text x="38.6" y="51.7">DB4</text>
<text x="51.4" y="51.7">K</text>
<text x="58.4" y="48.7">330R</text>
<text x="86.3" y="49.1">R4</text>
<text x="89.5" y="49.1">330</text>
<text x="153.7" y="49.1">C3</text>
<text x="153.7" y="51.7">1n</text>
<text x="170.2" y="49.1">C4</text>
<text x="170.2" y="51.7">1n</text>
<text x="172.8" y="49.1">1k</text>
<text x="193.7" y="48.4">GND</text>
<text x="207.6" y="52.1">Conn_01x02_Female</text>
<text x="216.2" y="49.8">J7</text>
<text x="240.9" y="51.6" transform="rotate(-90 240.9 51.6)">VSS</text>
<text x="250.8" y="52.9">22p</text>
<text x="272.7" y="52.9">22p</text>
<text x="273" y="50.4">C7</text>
<text x="38.6" y="54.2">DB5</text>
<text x="38.6" y="56.7">DB6</text>
<text x="38.6" y="59.3">DB7</text>
<text x="46.8" y="54.2">A/VEE</text>
<text x="62.9" y="56.1">GND</text>
<text x="87.6" y="54.2">R5330</text>
<text x="175.9" y="57.3">GND</text>
<text x="233.6" y="54.2">U3</text>
<text x="251.4" y="56.7">C6</text>
<text x="253.9" y="60">GND</text>
<text x="266.6" y="60">GND</text>
<text x="46.6" y="60.5" transform="rotate(-90 46.6 60.5)">VSS</text>
<text x="106" y="61.1">GND</text>
<text x="238.5" y="60.6">GND</text>
<text x="43.8" y="68.8">GND</text>
<text x="107.1" y="77.7">GND</text>
<text x="122.4" y="74.9">SW1</text>
<text x="122.4" y="77.2">SW1</text>
<text x="147.8" y="83.8">SW5</text>
<text x="43.2" y="86.9">100n</text>
<text x="44.4" y="84.6">C1</text>
<text x="122.4" y="87.6">SW2</text>
<text x="122.4" y="89.9">SW2</text>
<text x="147.5" y="86.1">BT_N</text>
<text x="52.8" y="90.9">GND</text>
<text x="147.8" y="94">SW6</text>
<text x="195.3" y="94.5" transform="rotate(-90 195.3 94.5)">GND</text>
<text x="42.8" y="99.7" transform="rotate(-90 42.8 99.7)">+Vs</text>
<text x="86.1" y="99.3">VCC</text>
<text x="122.4" y="100.3">SW3</text>
<text x="147.6" y="96.3">BT_S</text>
<text x="196.6" y="97.8" transform="rotate(-90 196.6 97.8)">SW4</text>
<text x="18.9" y="104.9">TMP36xTO92</text>
<text x="28.3" y="102.6">U2</text>
<text x="47.2" y="103.7">Vout</text>
<text x="64.1" y="108">Conn_01x02_Female</text>
<text x="72.7" y="105.6">J3</text>
<text x="89.4" y="106.4">R13</text>
<text x="122.4" y="102.6">SW3</text>
<text x="147.4" y="107.7">BT_W</text>
<text x="147.8" y="105.4">SW7</text>
<text x="215.9" y="106.6" transform="rotate(-90 215.9 106.6)">J2</text>
<text x="254" y="106.6" transform="rotate(-90 254 106.6)">J1</text>
<text x="42.8" y="110" transform="rotate(-90 42.8 110)">GND</text>
<text x="89.4" y="108.7">R</text>
<text x="122.4" y="113">SW4</text>
<text x="40" y="118.3">GND</text>
<text x="74.3" y="118.3">GND</text>
<text x="122.4" y="115.3">SW4</text>
<text x="147.6" y="116.6">BT_E</text>
<text x="147.8" y="114.3">SW8</text>
<text x="213.6" y="116.2" transform="rotate(-90 213.6 116.2)">Conn_02x10_Odd_Even</text>
<text x="251.7" y="116.2" transform="rotate(-90 251.7 116.2)">Conn_02x08_Odd_Even</text>
<text x="227.3" y="122.8">Jumper_NO_Small</text>
<text x="235" y="125.3">JP1</text>
<text x="113.6" y="130.7">Conn_01x08_Male</text>
<text x="120.9" y="128.3">J6</text>
<text x="133.9" y="131.9">Conn_01x08_Male</text>
<text x="141.3" y="129.6">J5</text>
<text x="153" y="127.2">GND</text>
<text x="187.1" y="142.5" transform="rotate(-90 187.1 142.5)">J3_J9</text>
<text x="225.2" y="144.3" transform="rotate(-90 225.2 144.3)">J4_J10</text>
<text x="122.1" y="155.1">VCC</text>
<text x="189.4" y="150.5" transform="rotate(-90 189.4 150.5)">Conn_02x08_Odd_Even</text>
<text x="227.5" y="151.8" transform="rotate(-90 227.5 151.8)">Conn_02x06_Odd_Even</text>
<text x="142.9" y="156.4">GND</text>
<text x="188.1" y="157.7">VCC</text>
<text x="211" y="160.9" transform="rotate(-90 211 160.9)">GND</text>
</g>
<g font-size="1.8" fill="#a90000">
<text x="45.5" y="29.9" transform="rotate(-90 45.5 29.9)">2</text>
<text x="98.4" y="26.4">1</text>
<text x="36.1" y="32.8">4</text>
<text x="36.1" y="35.3">5</text>
<text x="98.4" y="31.5">2</text>
<text x="36.1" y="37.8">6</text>
<text x="36.1" y="40.4">7</text>
<text x="53.9" y="40.4">3</text>
<text x="60.9" y="40.4">2</text>
<text x="64.5" y="38.2" transform="rotate(-90 64.5 38.2)">3</text>
<text x="180.9" y="40.4">C</text>
<text x="181" y="37.8">A</text>
<text x="193" y="37.8">S1</text>
<text x="230.4" y="41.7">5</text>
<text x="230.4" y="39.1">6</text>
<text x="239.8" y="36.3" transform="rotate(-90 239.8 36.3)">8</text>
<text x="242.3" y="36.3" transform="rotate(-90 242.3 36.3)">3</text>
<text x="248.2" y="41.7">1</text>
<text x="36.1" y="42.9">8</text>
<text x="36.1" y="45.5">9</text>
<text x="64.5" y="44.5" transform="rotate(-90 64.5 44.5)">1</text>
<text x="95.8" y="45.5">3</text>
<text x="180.9" y="42.9">B</text>
<text x="193" y="42.9">S2</text>
<text x="230.4" y="46.7">7</text>
<text x="248.2" y="46.7">2</text>
<text x="35.5" y="48">10</text>
<text x="35.5" y="50.5">11</text>
<text x="35.5" y="53.1">12</text>
<text x="53.3" y="53.1">15</text>
<text x="53.3" y="50.5">16</text>
<text x="95.8" y="50.5">4</text>
<text x="103.4" y="50.5">2</text>
<text x="35.5" y="55.6">13</text>
<text x="35.5" y="58.2">14</text>
<text x="95.8" y="55.6">1</text>
<text x="217.1" y="56.9">1</text>
<text x="217.1" y="54.4">2</text>
<text x="239.8" y="54" transform="rotate(-90 239.8 54)">4</text>
<text x="45.5" y="62.9" transform="rotate(-90 45.5 62.9)">1</text>
<text x="119.9" y="81">2</text>
<text x="127.6" y="78.5">1</text>
<text x="41.7" y="94.7" transform="rotate(-90 41.7 94.7)">1</text>
<text x="119.9" y="93.7">2</text>
<text x="127.6" y="91.2">1</text>
<text x="201.7" y="101.7" transform="rotate(-90 201.7 101.7)">8</text>
<text x="204.2" y="101.7" transform="rotate(-90 204.2 101.7)">6</text>
<text x="206.8" y="101.7" transform="rotate(-90 206.8 101.7)">4</text>
<text x="209.3" y="101.7" transform="rotate(-90 209.3 101.7)">2</text>
<text x="239.8" y="101.7" transform="rotate(-90 239.8 101.7)">8</text>
<text x="242.3" y="101.7" transform="rotate(-90 242.3 101.7)">6</text>
<text x="244.9" y="101.7" transform="rotate(-90 244.9 101.7)">4</text>
<text x="247.4" y="101.7" transform="rotate(-90 247.4 101.7)">2</text>
<text x="52.6" y="102.6">2</text>
<text x="119.9" y="106.4">2</text>
<text x="127.6" y="103.9">1</text>
<text x="186.4" y="102.3" transform="rotate(-90 186.4 102.3)">20</text>
<text x="189" y="102.3" transform="rotate(-90 189 102.3)">18</text>
<text x="191.5" y="102.3" transform="rotate(-90 191.5 102.3)">16</text>
<text x="194.1" y="102.3" transform="rotate(-90 194.1 102.3)">14</text>
<text x="196.6" y="102.3" transform="rotate(-90 196.6 102.3)">12</text>
<text x="199.1" y="102.3" transform="rotate(-90 199.1 102.3)">10</text>
<text x="229.6" y="102.3" transform="rotate(-90 229.6 102.3)">16</text>
<text x="232.2" y="102.3" transform="rotate(-90 232.2 102.3)">14</text>
<text x="234.7" y="102.3" transform="rotate(-90 234.7 102.3)">12</text>
<text x="237.2" y="102.3" transform="rotate(-90 237.2 102.3)">10</text>
<text x="41.7" y="112.5" transform="rotate(-90 41.7 112.5)">3</text>
<text x="73.6" y="112.8">1</text>
<text x="73.6" y="110.2">2</text>
<text x="186.4" y="111.2" transform="rotate(-90 186.4 111.2)">19</text>
<text x="189" y="111.2" transform="rotate(-90 189 111.2)">17</text>
<text x="191.5" y="111.2" transform="rotate(-90 191.5 111.2)">15</text>
<text x="194.1" y="111.2" transform="rotate(-90 194.1 111.2)">13</text>
<text x="196.6" y="111.2" transform="rotate(-90 196.6 111.2)">11</text>
<text x="199.1" y="110.6" transform="rotate(-90 199.1 110.6)">9</text>
<text x="201.7" y="110.6" transform="rotate(-90 201.7 110.6)">7</text>
<text x="204.2" y="110.6" transform="rotate(-90 204.2 110.6)">5</text>
<text x="206.8" y="110.6" transform="rotate(-90 206.8 110.6)">3</text>
<text x="209.3" y="110.6" transform="rotate(-90 209.3 110.6)">1</text>
<text x="229.6" y="111.2" transform="rotate(-90 229.6 111.2)">15</text>
<text x="232.2" y="111.2" transform="rotate(-90 232.2 111.2)">13</text>
<text x="234.7" y="111.2" transform="rotate(-90 234.7 111.2)">11</text>
<text x="237.2" y="110.6" transform="rotate(-90 237.2 110.6)">9</text>
<text x="239.8" y="110.6" transform="rotate(-90 239.8 110.6)">7</text>
<text x="242.3" y="110.6" transform="rotate(-90 242.3 110.6)">5</text>
<text x="244.9" y="110.6" transform="rotate(-90 244.9 110.6)">3</text>
<text x="247.4" y="110.6" transform="rotate(-90 247.4 110.6)">1</text>
<text x="119.9" y="119.1">2</text>
<text x="127.6" y="116.6">1</text>
<text x="121.8" y="131.8">1</text>
<text x="121.8" y="134.4">2</text>
<text x="121.8" y="136.9">3</text>
<text x="142.2" y="133.1">1</text>
<text x="142.2" y="135.6">2</text>
<text x="191.5" y="136" transform="rotate(-90 191.5 136)">1</text>
<text x="194.1" y="136" transform="rotate(-90 194.1 136)">3</text>
<text x="196.6" y="136" transform="rotate(-90 196.6 136)">5</text>
<text x="199.1" y="136" transform="rotate(-90 199.1 136)">7</text>
<text x="201.7" y="136" transform="rotate(-90 201.7 136)">9</text>
<text x="204.2" y="136.6" transform="rotate(-90 204.2 136.6)">11</text>
<text x="206.8" y="136.6" transform="rotate(-90 206.8 136.6)">13</text>
<text x="209.3" y="136.6" transform="rotate(-90 209.3 136.6)">15</text>
<text x="229.6" y="137.2" transform="rotate(-90 229.6 137.2)">1</text>
<text x="232.2" y="137.2" transform="rotate(-90 232.2 137.2)">3</text>
<text x="234.7" y="137.2" transform="rotate(-90 234.7 137.2)">5</text>
<text x="237.2" y="137.2" transform="rotate(-90 237.2 137.2)">7</text>
<text x="239.8" y="137.2" transform="rotate(-90 239.8 137.2)">9</text>
<text x="242.3" y="137.8" transform="rotate(-90 242.3 137.8)">11</text>
<text x="121.8" y="139.4">4</text>
<text x="121.8" y="142">5</text>
<text x="142.2" y="138.2">3</text>
<text x="142.2" y="140.7">4</text>
<text x="142.2" y="143.3">5</text>
<text x="121.8" y="144.5">6</text>
<text x="121.8" y="147.1">7</text>
<text x="121.8" y="149.6">8</text>
<text x="142.2" y="145.8">6</text>
<text x="142.2" y="148.3">7</text>
<text x="191.5" y="144.9" transform="rotate(-90 191.5 144.9)">2</text>
<text x="194.1" y="144.9" transform="rotate(-90 194.1 144.9)">4</text>
<text x="196.6" y="144.9" transform="rotate(-90 196.6 144.9)">6</text>
<text x="199.1" y="144.9" transform="rotate(-90 199.1 144.9)">8</text>
<text x="201.7" y="145.5" transform="rotate(-90 201.7 145.5)">10</text>
<text x="204.2" y="145.5" transform="rotate(-90 204.2 145.5)">12</text>
<text x="206.8" y="145.5" transform="rotate(-90 206.8 145.5)">14</text>
<text x="209.3" y="145.5" transform="rotate(-90 209.3 145.5)">16</text>
<text x="229.6" y="146.1" transform="rotate(-90 229.6 146.1)">2</text>
<text x="232.2" y="146.1" transform="rotate(-90 232.2 146.1)">4</text>
<text x="234.7" y="146.1" transform="rotate(-90 234.7 146.1)">6</text>
<text x="237.2" y="146.1" transform="rotate(-90 237.2 146.1)">8</text>
<text x="239.8" y="146.7" transform="rotate(-90 239.8 146.7)">10</text>
<text x="242.3" y="146.7" transform="rotate(-90 242.3 146.7)">12</text>
<text x="142.2" y="150.9">8</text>
</g>
<g font-size="1.8" fill="#0f0f0f">
<text x="29.2" y="32.8">D_RS</text>
<text x="83.6" y="31.8" transform="rotate(-90 83.6 31.8)">BUZZER</text>
<text x="29.2" y="37.8">D_E</text>
<text x="222.2" y="41.6">SDA</text>
<text x="223.5" y="39.1">SCL</text>
<text x="85.1" y="45.5">B</text>
<text x="161.3" y="42.9">ENC_B</text>
<text x="222.2" y="46.7">MFP</text>
<text x="29.2" y="53.1">DB5</text>
<text x="29.2" y="50.5">DB4</text>
<text x="85.1" y="50.5">G</text>
<text x="29.2" y="55.6">DB6</text>
<text x="29.2" y="58.2">DB7</text>
<text x="85.1" y="55.6">R</text>
<text x="219.7" y="56.9">SDA</text>
<text x="219.7" y="54.3">SCL</text>
<text x="127.6" y="83.6">3 SW1</text>
<text x="139.7" y="89.9">BT_N</text>
<text x="127.6" y="96.3">3 SW2</text>
<text x="139.7" y="100.1">BT_S</text>
<text x="186.4" y="97.8" transform="rotate(-90 186.4 97.8)">SCL</text>
<text x="189" y="97.8" transform="rotate(-90 189 97.8)">SDA</text>
<text x="199.1" y="97.8" transform="rotate(-90 199.1 97.8)">SW3</text>
<text x="201.7" y="97.8" transform="rotate(-90 201.7 97.8)">SW2</text>
<text x="204.2" y="97.8" transform="rotate(-90 204.2 97.8)">SW1</text>
<text x="206.7" y="97.8" transform="rotate(-90 206.7 97.8)">MFP</text>
<text x="229.9" y="97.5">R</text>
<text x="232.4" y="97.5">B</text>
<text x="237.5" y="97.5">G</text>
<text x="64.8" y="102.6">Temp_in</text>
<text x="76.2" y="110.2">Temp_out</text>
<text x="127.6" y="109">3 SW3</text>
<text x="139.7" y="111.5">BT_W</text>
<text x="229.6" y="117.9" transform="rotate(-90 229.6 117.9)">BT_W</text>
<text x="232.1" y="117.8" transform="rotate(-90 232.1 117.8)">BT_N</text>
<text x="234.7" y="119.2" transform="rotate(-90 234.7 119.2)">ENC_B</text>
<text x="237.2" y="119" transform="rotate(-90 237.2 119)">ENC_A</text>
<text x="239.8" y="117.6" transform="rotate(-90 239.8 117.6)">BT_E</text>
<text x="247.4" y="117.6" transform="rotate(-90 247.4 117.6)">BT_S</text>
<text x="127.6" y="121.7">3 SW4</text>
<text x="139.7" y="120.4">BT_E</text>
<text x="242.3" y="120.6" transform="rotate(-90 242.3 120.6)">ENC_SW</text>
<text x="234.7" y="128.3" transform="rotate(-90 234.7 128.3)">DB5</text>
<text x="229.6" y="133.4" transform="rotate(-90 229.6 133.4)">Temp_in</text>
<text x="232.1" y="133.4" transform="rotate(-90 232.1 133.4)">Temp_out</text>
<text x="239.8" y="133.4" transform="rotate(-90 239.8 133.4)">BUZZER</text>
<text x="229.6" y="154.9" transform="rotate(-90 229.6 154.9)">DB7</text>
<text x="232.1" y="154.9" transform="rotate(-90 232.1 154.9)">DB6</text>
<text x="234.7" y="154.9" transform="rotate(-90 234.7 154.9)">DB5</text>
<text x="237.2" y="154.9" transform="rotate(-90 237.2 154.9)">DB4</text>
<text x="239.8" y="154.9" transform="rotate(-90 239.8 154.9)">D_E</text>
<text x="242.3" y="154.9" transform="rotate(-90 242.3 154.9)">D_RS</text>
</g>
<text font-size="1.8" fill="#009600" x="157.5" y="37.8">ENC_A</text>
</svg>
